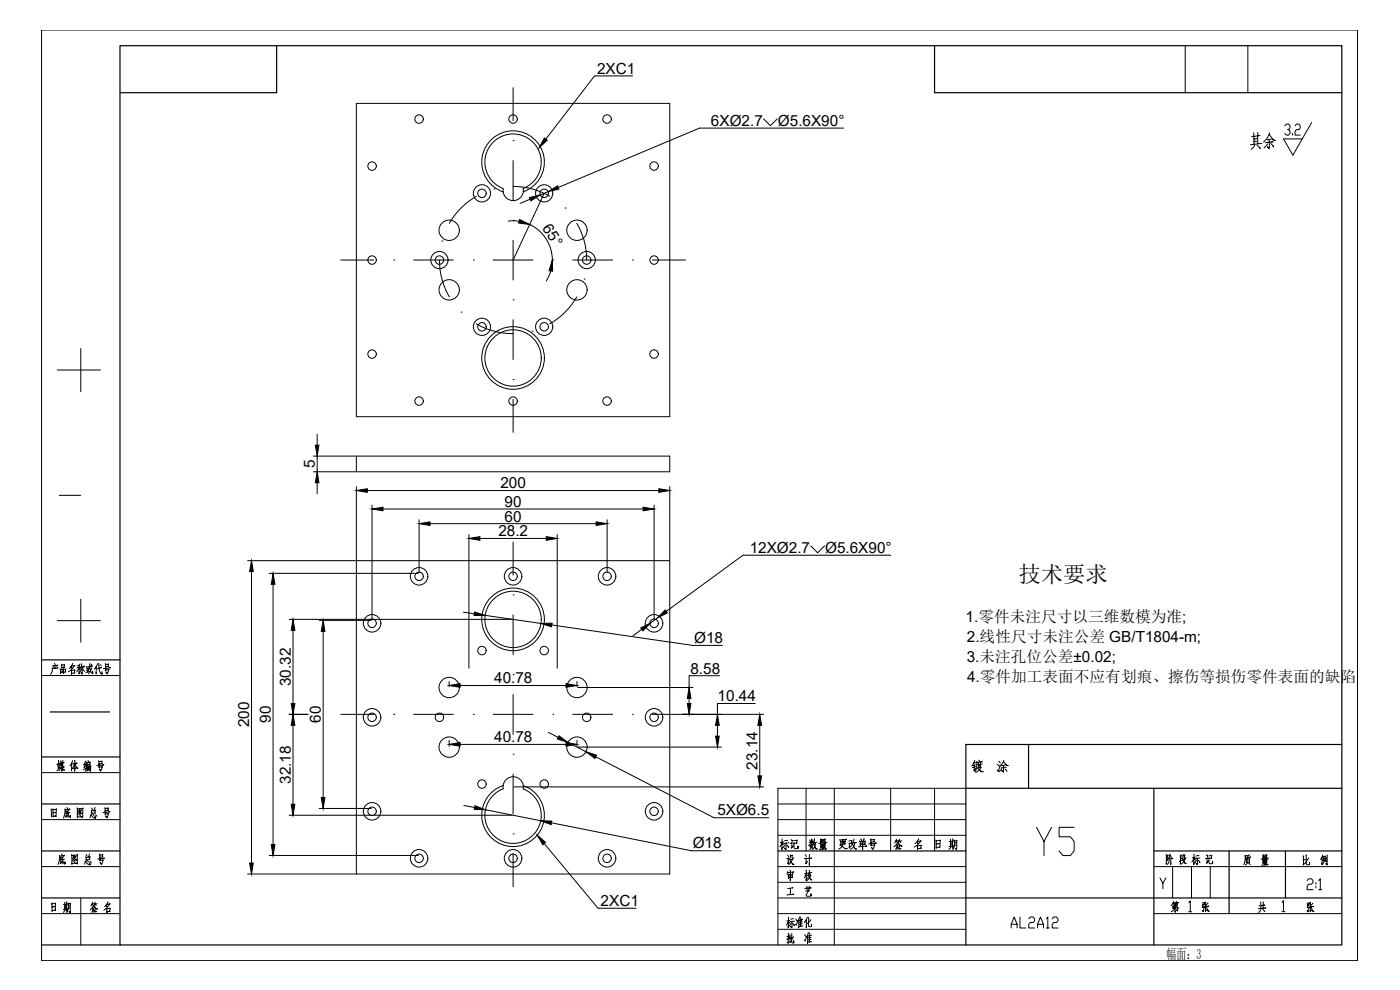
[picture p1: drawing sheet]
<svg xmlns="http://www.w3.org/2000/svg" width="594mm" height="420mm" viewBox="0 0 594 420" stroke-linecap="round" stroke-linejoin="round" font-family="sans-serif">
<g fill="none" stroke="#000" stroke-width=".42">
<path d="M17.6 12.7h558.4v394.8h-558.4zM502.9 19.4v19.9M529.4 19.4v19.9M217.7 37.2v14.1M268.4 32.2h-16.1l-20.7 26.8M151.2 43.9h133v132.9h-133zM208.1 59.6a13.3 13.3 0 0 1 20.8 2 13.3 13.3 0 0 1-6.9 19.8 4.3 4.3 0 0 1-4.2 3.7 4.3 4.3 0 0 1-4.3-3.7 13.3 13.3 0 0 1-5.4-21.8zM217.7 59.7h.1M324 50.4l2.9 2.9 2.9-2.9M357.9 54.4h-61.1l-60 25.1M531.9 56.4l.2 4.8M533.2 59.9l-1.2 .1"/>
<path d="M533.3 58.8l-1.2 .2M533.6 56.2v4.8M534.6 57.5l-3.5 .5M538.5 59.2l-.1 3.8-.6-.7 .6 .6M538.6 57.1l1.8 2.5h.7l-1.2-.6M538.7 56.3l-.8 1.9-1.8 2.1M539.4 59l-1.7 .3M545.2 53.4l.5-.7h1.1l.5 .7v.8l-.5 .8h-.5M546.8 55l.5 .7v.9l-.5 .7h-1.1l-.5-.7M548.4 56.6v.7M549.5 53.4l.5-.7h1.1l.6 .7v.8l-.6 .8h-1.1l-.5 .7v1.6h2.2M556.5 52l-8 13.8-3.9-6.9h7.9"/>
<path d="M217.7 79.1a30.7 30.7 0 0 1 15.6 4.2M217.7 68.1v16.9M532.3 61.6l-1.5 1.7M533.3 61.7l1.4 1.3-.3-.5M535.4 60.8l-4.9 .6M537.7 61l-1.4 1.7M539.1 60.9l1.3 1.5-.3-.6M539.5 60.2h.6l-3.2 .3M202.1 83.3a30.8 30.8 0 0 0-11.4 11.4M209.6 80.2h.1M215.6 93.8l4.7 .1M217.7 93.5h.1"/>
<path d="M222 81.4v-1.4a12 12 0 0 0 5.2-18.4 12 12 0 0 0-19.2 .1 12 12 0 0 0 5.5 18.4v1.3M224.7 95.2a16.7 16.7 0 0 1 9.7 15.1M224.9 84.5l-4.2 1.8M230.9 82l-13.2 28.3M232.6 81.3l-3.4 1.4M239.8 88.3h.1M244.7 94.7a29.8 29.8 0 0 1 4.2 15.6M144.6 110.3h14M167 110.3h.1M175.5 110.3h16.8M186.5 110.3a31.3 31.3 0 0 0 4.2 15.6M187.5 102.2h.1"/>
<path d="M200.8 110.3h.1M209.2 110.3h16.9M217.7 101.9v16.9M233.7 114.9l-1.9 4.3M234.6 110.3h.1M243 110.3h16.9M247.8 118.4h.1M268.3 110.3h.1M276.8 110.3h14M195.6 132.4h.1M202.1 137.4a31.3 31.3 0 0 0 15.6 4.2M217.7 127.2h.1"/>
<path d="M217.7 135.6v16.9M244.7 125.9a30.8 30.8 0 0 1-11.4 11.5M24.3 157h18.3M34.3 147.9v18.2M225.7 140.5h.1M217.7 161h.1M217.7 169.4v14M132.9 193.5h18M134.6 184.2v4.6M134.6 193.5v6.6M151.2 193.5h133v6.6h-133zM25.1 210.1h9.2"/>
<path d="M132.9 200.1h18M134.6 204.8v4.7M151.2 206.5v31M155.9 208.1h123.6M157.8 214.3v48.6M162.5 215.9h110.4M277.5 214.3v48.6M284.2 206.5v31M105.1 237.9h45.8M151.2 237.9h133v132.9h-133zM177.8 220.5v22.4M182.4 222.2h70.5"/>
<path d="M199 226.8v56.7M203.6 228.4h28.2M217.7 230v14M236.4 226.8v56.7M257.6 220.5v22.4M344 231.6l2.9 2.9 2.9-2.9M377.9 235.5h-62.7l-32.5 23.9M34.3 254.2v18.3M106.7 242.5v123.6M114.2 243.2h63.3M115.9 247.9v110.4M196.6 259.7l4.6 .7"/>
<path d="M217.7 252.4h.1M24.3 263.3h18.3M122.7 262.8h94.7M124.3 267.4v31M135.4 263.2h22.2M137.1 267.8v70.5M205.9 261.1l23.6 3.4M217.7 260.9v16.8M234.1 265.1l59.8 8.7h12.6M272.3 267l-3.8 2.7M279 262.1l-3 2.2M17.6 286.6h33.3"/>
<path d="M22.8 282.7l.2 .6M23.1 281.4l.3 .7M23.8 282.4l-.2 1.1M24.2 282.3l.3-.1-2.3 .3M24.4 283.4l-2.2 .2-.1-.4a3.1 3.1 0 0 1-.7 2.9M25.6 283.7l.1 2v-.4l.9-.2-.2 .1v-1.3l-.8 .3M26.1 281.7l.1 1.8 1.2-.4v-1.3l-1.2 .3M26.9 283.6l.1 2v-.4l.9-.2v-1.2l-.9 .3M30.1 283l.4 .5-.1-.3M30.2 284.3l.2 1.8-.1-.4 1.5-.2v-1.3l-1.5 .3M30.4 282.6l1.4-.3-2.7 2.7M30.8 281.4l-1.4 2.2"/>
<path d="M33.6 282.3v3.7v-.5M33.6 283.2l-1 1.8M33.6 283.4l.4 .5M33.9 281.7l-1.1 .9M34.1 283l-1.4 .3M34.5 282.9l1.3-.3-.4 .8M34.5 283.9l-.6 1.3M34.7 281.6l-.5 2M34.8 283.1l.1 2.9-.5-.6 .5 .5M35.2 284l.6 .9M36.9 283.4l.1 1.3v-.2l.7-.2v-1l-.8 .3M37.9 284.8l-1.5 .7"/>
<path d="M37.9 281.6l.6 3.3 .9 .9-.1-1.1v1M38.6 281.7l.4 .5M38.9 283.3l-1.4 2.5M38.9 282.6l.3-.1-2.7 .5M40.8 282.8v3.1v-.6M41.4 281.6l-1.4 2.2M41.9 281.5a6.3 6.3 0 0 0 1.2 4.4l.2 .1v-1.1M42.5 282l.4 .5M42.8 283.3l.3-.1-1.8 .6M43.3 285.5l-.1 .5M44.6 281.5l.2 1.7v-.3l1.4-.2h-.3l.1-1.1-1.2 .3M45 283.5l-.2 .9 1.5-.3-.8 1.7-.6-.8 .6 .8"/>
<path d="M46.4 283.3h.5l-3.1 .3M190.6 289.1v2.2M195.2 290.8h44.9M217.7 286.2h.1M217.7 294.6v16.9M244.8 289.1v2.2M245.1 291.7h48.9M292.4 296.3v2.1M305.3 286.7h-12.9v5M320.4 298.4h-16v4.7M122.7 303.1h8M124.3 307.7v33.5"/>
<path d="M144.6 303.1h14M167 303.1h.1M175.5 303.1h16.8M190.6 314.1v2.5M195.2 315.8h44.9M200.8 303.1h.1M209.2 303.1h16.9M217.7 320h.1M232.7 310.7l4.1 2.1M234.6 303.1h.1M240.9 315l7.8 3.9M243 303.1h16.9"/>
<path d="M244.8 314.1v2.5M245.1 316.9h61M268.3 303.1h.1M276.8 303.1h47.2M304.4 307.7v4.6M322.4 307.7v21.5M17.6 327.8h33.3M24.8 322.7l-.3 2.6 .7 .5M25.2 324.1l-1 .2M25.2 323.8l-.3 1.9-.7 1.3M26.1 325.5l-1.2 1.4M26.2 324.8l.1 2.4v-.6"/>
<path d="M26.4 325.6l.6 1 .4 .1-.6-.3M26.4 324.1l-.5 .1M26.6 322.7l.1 2-.8 .2-.1-2.1M26.9 325.4h.4l-1.8 .2M27 323.6l.2-.1-1.7 .2M30.4 323.8l-.1 3.3v-.7M30.8 322.7l-1.1 2.2M31.5 324.1l-.9 2.2M31.7 322.7v4.5v-.9M31.8 323.9l.8 2h.5l-.6-.3M32.2 325.8l-1.1 .2M32.5 323.8h.3l-2 .3"/>
<path d="M36.3 322.8l-.8 1.7 .8-.1M36.4 325.9l-1 .6M36.5 323.7l-.9 1.8 .9-.3M36.8 323.2l-.1 2.7-.6 1.4M36.9 324.9l.1 2.2v-.5M36.9 323.6l1.4-.2v.8l-1.4 .2M37 325.1l1.6-.3-.3 2.4-.2-.4 .2 .3M37.3 322.6l.3 .6M37.4 325.1l.1 1.8M37.9 325v1.8M38.2 325.8l-1 .1M41.9 322.7l.1 1.7v-.3l1.4-.2-.1-1.1-1.3 .3"/>
<path d="M42.2 324.7l-.2 .9 1.5-.3-.8 1.8-.6-.8 .6 .7M43.6 324.5h.5l-3 .3M207.9 336.9l3.1-2.5 2.5-1.2a4.3 4.3 0 0 1 4.3-3.7 4.3 4.3 0 0 1 4.2 3.8 13.3 13.3 0 0 1 7.5 18.6 13.3 13.3 0 0 1-19.4 4.9 13.3 13.3 0 0 1-2.2-19.9zM213.5 333.2v1.3a12 12 0 0 0-6.8 16.5 12 12 0 0 0 17.1 5 12 12 0 0 0 3.3-17.5l-2.8-2.6-2.3-1.2v-1.4M217.7 328.4v16.9M218.1 333.8h105.9M252.8 321.1l50.1 25.8h23.3M342 334.4v26.6M354 334.4v66.5M377.9 334.4v26.6M396.5 334.4v26.6M409.8 334.4h-79.7v66.5"/>
<path d="M413.4 324.7l-.2 2.2 .8-.9M413.6 322.6l-1.3 2.4M413.9 324.5l-1 .2M414 325.3l-1.4 .3M414.1 323.6l-1 .1M414.4 323l-.1 2.9-.6 1.6M414.8 325.8l1.5-.3-2.3 2.2M414.9 326l1.5 1.4h.8l-1.1-.3M415.3 322.4l.3 .7M416 323.6v1.3l-.9 .1 .1 .3-.1-1.7M416.3 323.2l.5-.1-2.3 .4M416.8 324.1l-2.1 .3"/>
<path d="M423.1 324.1l.6 .8M423.7 323l.6 .7M424.3 324.6l-.7 2.7-.5-.7M425 326.1l-1 1.2M425.8 324.7l-.1 2.9-.6-.7 .6 .5 .1-.2M425.8 323.1l1.2 1.6h.8h-.8l-.3-.4M425.9 322.6l-1.5 2.3M426.4 326.2l.8 1.1M426.4 324.6l-1.4 .2M426.9 325.5l-2.2 .3M17.6 347.7h33.3M21.7 343.2l.2 3.4v-.7"/>
<path d="M22.4 343.1l.1 3.5v-.3l1-.1 .3 .3 .1-3.2-1.4 .2M23.3 344.7h.2l-1 .1M27.5 343.2v2.2l-.6 1.6M28 344l-.1 2.7 .8-1M28.3 342.6l.4 .6M28.6 346.2l.4 .5M28.7 344.1l.6 2.1 .6 .6v-.9v.9M29.2 343.8l-1.1 .5M29.4 343.3h.3l-2.1 .2M29.7 344.7l-1.6 .4M32.7 342.7l.1 4.2v-.4h2.1h-.5M32.8 343.2l2.5-.3-.2 3.9-.2-.3"/>
<path d="M33.6 344.2l1.3 .9-.5-.1M33.6 345.7l.5 .4M33.6 343.7h1l-1.6 1.7M33.7 345.1l.5 .4M33.8 343.2l-.8 1.3M38.4 345.6l-.2 1.3M38.7 343.7l.2 1.7-.1-.3 1.6-.2 .1-1.2-1.7 .4M38.8 342.8l.5 .7M38.8 345.7a1.99 1.99 0 0 0 1.7 1.5l-.2-.9 .2 .9M39.4 345.5l.5 .5M40.3 342.5l-.5 1.4M40.5 345.6l.6 .7"/>
<path d="M44.5 342.6l.1 1.7v-.3l1.4-.2h-.2l.1-1.1-1.3 .3M44.8 344.6l-.2 .9 1.5-.4-.8 1.9-.5-.9 .6 .8M46.3 344.4h.4l-3 .3M122.7 345.9h94.7M135.4 343h22.2M196.8 341.7l4.6 .9M205.9 343.5l23.5 4.7M217.7 353.7h.1M230.9 357.9l22.8 27.4h16.2M234 349.1l59.4 11.8h12.5M330.1 347.7h79.7M330.1 341.1h79.7"/>
<path d="M330.1 354.4h79.7M331.8 355.9v4.5v-.7M331.8 357.5l-.9 1.8M331.9 357.9l.5 .4M332.5 357.2l-1.4 .3M333 358.4l-.7 1.2M333.4 357.8v2.6l-.5-.6 .5 .5M334 358.5l.6 1-.2-.4M334.2 356.5l-1.3 .2M334.7 357.5l-2.1 .3M335.3 357.8l.8-.2-.3 2.2 .8-1M335.6 356.2l.5 .6v-.2"/>
<path d="M336.7 356.7l1.6-.2-.1 1.2-1.3 .1M336.8 357.4l.2 2.4 1.7 .1-.1-1v1M343.4 359l1.3-.3 .1-.3-.4 1.1-.9 .9M343.6 356.4l.3 .6M344.2 358.4l-.3 1 1 .4M344.2 355.9l.1 2.2v-.4M344.3 357.3l-1.2 1.4M344.3 357.4l.6 .4M344.9 356.1l-.3 1.1M345.1 357.1l-1.7 .3M345.3 358l.9 2.2 .5-.1-.6-.2M345.6 355.8l-.6 2.6"/>
<path d="M346.1 357.5a3.9 3.9 0 0 1-1.4 3M346.6 357.3l-1.2 .2M348.1 358l.2 1.3 1.8-.2v-1.2l-1.9 .3M348.2 355.9l.1 1.5 1.8-.4v-1.1l-1.8 .3M349.1 358.1v2.2M349.6 356.5l-1.3 .2M349.7 358.6l-1.1 .1M350.2 359.5l-2.1 .2M350.8 357.4l-3.5 .4M356.2 358.5l2.5 1.5h.7l-.9-.1M356.6 356.7l.1 1.7 1.9-.3v-1.4l-1.9 .3M357.6 356.3l-.2 2.7-1.6 1.2"/>
<path d="M358.2 357.5l-1.2 .1M358.7 356.1h.4l-3 .2M360.2 356.8l1.3-.2-.1 1.2-1 .1-.1-.3v2M361.3 358.8l-1.1 1M361.7 358.1l1.1 2 .6 .1-.7-.4M362.4 355.9l-1 2.6M362.7 357.6a3 3 0 0 1-1.9 2.7M362.9 357.5l.4-.1-1.5 .2M364.8 356.7l.2 2-.1-.3 2.3-.2h-.3l.3-1.4-2.3 .3M365.2 355.9l.4 .9-.1-.4M366 357v3.5v-.9M366.5 355.8l.2 .2-.5 1"/>
<path d="M366.7 357.6l-1.4 .2M367.4 358.9h.5l-3.8 .4M369.4 355.9l.1 1.7v-.3l1.6-.2h-.3l.1-1.1-1.4 .3M369.7 357.9l-.2 .9 1.7-.4-.9 1.9-.6-.9 .6 .8M371.3 357.7h.6l-3.4 .3M380.2 359.1l.2 .7v-.3M380.3 356.8l.3 .5M380.4 356l-.8 1.6M380.9 358.8v.8v-.4M380.9 357.5l1.4 1.4h.5l-.8-.3M381 357.2l-1.8 2M381.1 356.7l-1 .1"/>
<path d="M381.4 358.4l-1 .2M381.6 356l-.4 1.2M381.7 358.8l-.4 1.3M381.7 356.9l.3 .6M382.6 356.7l-1.2 .2M389 357.3l.4 .6-.1-.3M389.1 358.7l.2 1.8v-.5l1.6-.1-.1-1.4-1.6 .4M389.3 357l1.6-.3-3.1 2.7M389.8 355.8l-1.6 2.2M397.1 356.4l.1 3.4v-.2l1.3-.2 .3 .2 .1-3.2-1.7 .4M398 358l.5-.1-1.3 .2M403.3 356v3"/>
<path d="M403.4 359.3l-.8 1M403.9 359.2l.4 .6-.2-.3M403.9 358.1l-.5 .2M403.9 357.5l-.6 .1M404.2 355.8l-.1 3.1M404.4 358.9l.3-.1-2.1 .3M404.7 356.8l-2 .2M404.9 356.3v2.6l-.7 1.6M405 356.8l1-.2-.2 3.8-.4-.4 .4 .3M405.6 358.5l-.6 .1M405.6 357.6l-.5 .1M439.8 351l3.2 6v6"/>
<path d="M446.2 351l-3.2 6M455.7 351h-6.3v4h4.7l1.6 2v4l-1.6 2h-3.1l-1.6-2M17.6 367.7h33.3M25.2 362.9l-.1 2.2-.5 1.6M25.7 363.7l-.1 2.7 .8-1M26 362.4l.4 .5M26.3 365.9l.4 .6M26.4 363.9l.3 1.5 .9 1.2-.1-1v.9M26.9 363.5l-1.1 .6M27.1 363h.4l-2.2 .3M27.4 364.5l-1.6 .3M30.4 362.4l.1 4.3v-.4h2.1h-.5"/>
<path d="M30.5 362.9l2.5-.2-.2 3.9-.3-.3M31.3 363.9l1.3 .9-.5-.1M31.3 365.4l.5 .5M31.3 363.5l.9-.1-1.5 1.7M31.4 364.8l.5 .4M31.4 362.9l-.7 1.4M36.1 365.4l-.2 1.2M36.4 363.5l.2 1.6-.1-.3 1.6-.1v-1.3l-1.6 .4M36.5 362.5l.4 .7M36.5 365.5a1.99 1.99 0 0 0 1.7 1.4l-.2-.8 .2 .8M37.1 365.2l.4 .5M38 362.2l-.5 1.5"/>
<path d="M38.2 365.4l.6 .7M42.2 362.3l.1 1.7v-.3l1.4-.2h-.2v-1l-1.2 .3M42.5 364.4l-.2 .8 1.5-.3-.7 1.8-.6-.8 .5 .7M43.9 364.1h.5l-3 .3M105.1 370.8h45.8M114.2 362.9h63.3M217.7 362.2v14M330.1 367.7h79.7M330.1 374.3h79.7M333.8 364.3l.7-.2-.3 2.3 .6-.8M334.1 369.8l-.1 1M334.1 370.2l2.6-.4-.4 .6"/>
<path d="M334.2 362.8l.4 .7M334.4 370.8l.1 1.9v-.3l1.5-.2-.5 .1M334.5 371.1l1.8-.4-.2 1.7-.1-.2M335.2 369.1l.2 .7M335.2 365l1.1 1.7h.6l-.7-.3M335.2 364.7l1.2-.2-1.8 2.3M335.3 376.9l.1 2.6M335.3 370.3v3.4v-.7M335.4 362.7v.7l-.6 1.2M335.4 363l.8-.2a.76 .76 0 0 0-.2 .8 .76 .76 0 0 0 .6 .5l.2-.1M335.9 371.5l-1.1 .2M336.2 376.7l.3-.1-2.3 .4"/>
<path d="M336.5 379.4h.3l-2.9 .3M341.3 364.2l.8-.1-.2 2.3 .7-1M341.7 362.6l.4 .8M341.8 378l1.6-.3-1.4 1.9a1.13 1.13 0 0 0 1.9 .5l.3-.1-.1-.8v.8M342 369.2l.1 4.4v-.6M342.1 370.7l-.9 1.7M342.1 371l.4 .4M342.3 376l.1 1.6M342.5 370.5l-1.1 .2M343.3 369.2l.2 .7M343.4 370.4l-.6 1.1 .9-.2M343.4 375.9l-.3 1.5"/>
<path d="M343.4 362.5v4.5v-.6M343.5 372.5l.7 .9-.2-.4M343.8 376.7h.4l-2.8 .2M343.9 370.8l-1.4 1.8M344 364.1h.4l-1.9 .1M344.1 370.2l.3-.1-1.6 .3M344.1 371.5l-1.8 2.1M350.1 360.2h.6l-3.1 .2M381.8 360h.5l-2.5 .2M489.6 367.7h79.7M492.2 372.4l1.2 2.4v2.3M494.7 372.4l-1.3 2.4"/>
<path d="M494.8 362.5l.1 4.1-.1-.5M494.9 362.9l.8-.1-.5 .9 .2 1.4-.4-.3M496.1 364.1l-.1 1.6-.8 1M496.4 362.8l.9 1.5h.4l-.6-.4M496.5 362.3l-.9 2M496.7 364l.1 2.8v-.6M497.5 367.7v13.3M500.8 362.8v3.8v-.6M501.5 362.7l-.6 .4M501.5 363.5l-.6 .2M501.5 364.2l-.6 .2M501.6 364.9l-1.2 .6"/>
<path d="M501.8 364.8l1.1 1.5h.4l-.6-.2M501.9 364.5l1-.1-.7 1.2-1 .9M502 362.6l-.3 1.8M502 362.9l.7-.2v1.2h.5M505.5 367.7v13.3M506.6 362.3l-.1 4.6v-.8M506.6 363.9l-.9 1.8M506.7 364.3l.4 .5M507.2 363.7l-1.3 .2M507.6 364.8l-.6 1.3M508 364.2v2.6l-.5-.6 .5 .5M508.5 365l.6 1-.2-.5"/>
<path d="M508.7 362.9l-1.2 .2M509.1 364l-1.9 .2M511.5 364.2l.8-.2-.3 2.3 .7-1.1M511.8 362.7l.5 .6v-.3M512.9 363.1l1.3-.2-.1 1.2-1.2 .1M512.9 363.8l.1 2.4 1.5 .1v-.9v.9M513.5 367.7v13.3M528.2 362.8l.1 1.8-.6 2.1M528.8 364.3v1.6v-.4M528.8 364.7l1.4-.4-.2 1.6 .1-.4M529.4 363v1.6M529.4 365a1.99 1.99 0 0 1-1.1 2"/>
<path d="M529.5 366l.9 .9M530.2 362.6l-1.9 .6M530.3 363.6h.3l-2.1 .3M535.8 364.7l.1 1.3 1.6-.2 .1-1.2-1.8 .3M535.8 362.6l.1 1.5 1.6-.4 .1-1-1.7 .2M536.6 364.8v2.1M537.1 363.2l-1.2 .2M537.2 365.2l-1.1 .1M537.5 366.9h.5l-2.7 .2M537.6 366.2l-1.8 .2M538.2 364.1l-3.1 .4M552.9 363.1l.3 .2h-.2l-.1 3.6 1.1-1"/>
<path d="M553.8 364.6l-.6 .2M554.1 362.7l.2 .3v3.7h1.4l-.1-.9M554.6 373.6l.6-.8h1.3l.6 .8v.8l-.6 .7h-1.3l-.6 .8v1.5h2.5M555.2 364l-1 1.3M558.3 374.4v.7M558.3 375.9v.8M559.5 373.6l.7-.8v4.6M559.5 377.4h1.3M560.9 363.7v3.1v-.6M561.2 362.7l-.9 1.9M561.5 364.8l.2 .4M561.7 363.6l-.5 1.6"/>
<path d="M561.7 364.3l.6-.2-1.1 2.4M562.2 363.3h.2l-1.1 .1M562.6 363.7v1.9v-.4M563 362.8v4.1l-.4-.6 .5 .4M17.6 387.6h33.3M22 383.1l.1 3.5v-.3l1.1-.2 .2 .2 .2-3.2-1.6 .4M22.8 384.7l.4-.1-1.1 .2M27.4 382.8l.1 2.9M27.5 386l-.6 1.1M28 385.9l.3 .7-.1-.4M28 384.9l-.5 .1M28.1 384.3l-.6 .1"/>
<path d="M28.3 382.5l-.1 3.1M28.5 385.6l.2-.1-1.8 .3M28.7 383.5l-1.7 .2M28.9 383.1v2.6l-.6 1.5M29 383.5l.9-.2-.2 3.8-.4-.4 .4 .3M29.5 385.2l-.5 .2M29.5 384.3l-.4 .1M34.3 381v19.9M39.1 385.8l.2 .7v-.3M39.2 383.5l.2 .6M39.3 382.8l-.7 1.6M39.7 385.5l.1 .8v-.4"/>
<path d="M39.8 384.2l1.1 1.4h.5l-.7-.3M39.8 384l-1.5 2M39.9 383.4l-.9 .1M40.2 385.1l-.9 .2M40.4 382.8l-.4 1.2M40.5 385.5l-.4 1.3M40.5 383.6l.3 .6M40.5 386.8h.5l-2.2 .1M41.2 383.4l-1 .2M45 384.1l.5 .5-.2-.2M45.2 385.4l.1 1.8v-.4l1.4-.2v-1.4l-1.4 .4M45.4 383.7l1.4-.2-2.7 2.6"/>
<path d="M45.8 382.5l-1.4 2.2M330.1 387.6h79.7M330.1 381h79.7M330.1 394.2h79.7M334.5 395.9l-.1 4.2-.4-.4 .4 .3M334.5 389.1l-.1 4.6 .1-.8M334.5 390.7l-.8 1.8M334.6 391.1l.4 .5M334.9 397.1l-1.1 .3M334.9 397.8l-1 .8M335.1 390.5l-1.2 .2M335.2 396.5l-.1 3.3 .6-.6"/>
<path d="M335.6 391.6l-.7 1.2M335.7 397.9l-.5 .2M335.9 396.1v2.9a.67 .67 0 0 0 .1 .9 .67 .67 0 0 0 .8 0l-.1-.9v1M335.9 391v2.6l-.5-.6 .5 .5M336.4 391.7l.6 1.1-.2-.5M336.6 389.7l-1.2 .2M336.7 397.3l-.8 1.1M337.1 390.8l-1.9 .2M337.6 389.8l.4 .8M338.4 390.5l-.6 2-.2-.3M338.9 390.3v3.4v-.4M339.1 390.4l1.4-.2-.8 .1v2.7"/>
<path d="M339.2 389l-.8 2.1M339.6 389l.3 1M340.3 391.9l-1.1 .2M340.3 391.1l-1.1 .1M340.6 392.8l-1.5 .2M341.4 396.5l.4 .7M342.1 390.2v3.3v-.5M342.2 397.2l-.6 2-.3-.3M342.5 389.2l-1.2 2.2M342.6 397v3.3v-.3M342.8 397.1l1.4-.3-.7 .2v2.6M342.9 395.6l-.7 2.2"/>
<path d="M343 389.2l.1 3.8 1.2 .1v-.9v.9M343.4 395.7l.2 .9M344 390.1l-1.5 1.7M344.1 397.7l-1.2 .2M344.1 398.6l-1.1 .2M344.4 399.5l-1.5 .2M429 393.7v-1.6l1.3-3.1 1.2 3.1v1.6M429 392.1h2.5M432.8 389v4.7h2.5M436.5 389.8l.6-.8h1.2l.7 .8v.8l-.7 .8h-1.2l-.6 .7v1.6h2.5M440.2 393.7v-1.6l1.2-3.1 1.3 3.1v1.6M440.2 392.1h2.5"/>
<path d="M443.9 389.8l.7-.8v4.7M443.9 393.7h1.3M446.4 389.8l.6-.8h1.3l.6 .8v.8l-.6 .8h-1.3l-.6 .7v1.6h2.5M489.6 387.6h79.7M497.7 384.1l1.7-.2v.7h-1.7l-.1 .9 2.2-.5-.3 1.5-.4-.5 .4 .4M497.9 383.3l.3 .5M497.9 382.4l-1 1.8M498.4 383h.2l-1 .2M498.5 384.1l.1 3v-.6M498.5 385.3l-1.6 1.5M499.1 383.2l.5 .4M499.2 382.4l-.6 1.3"/>
<path d="M499.7 383l.4-.1-1.2 .3M504.4 382.9l.6-.7v4.6M504.4 386.8h1.3M510.1 383.1l1-.1-.2 .8-.6 .2v-.3l-.1 1.2 .7-.1-.4 1.9-.4-.5 .5 .4M511.5 382.7l-.1 4 .6-.8M511.8 384.6l.8 1.9 .5 .1-.6-.4M512.6 384.5l.3-.1-1.8 .3M512.6 383l-1.1 1.3M534.9 382.6l.1 2.8M535 385.7l-1 1.5M535.8 385.7l.8 1.1M536 382.6l-.1 2.7"/>
<path d="M536.4 384h.3l-2.5 .3M536.7 385.2h.4l-3.2 .3M543.9 382.9l.7-.8v4.7M543.9 386.8h1.3M554.6 383.2l1-.1-.2 .9-.6 .1v-.3l-.1 1.3 .7-.2-.4 1.9-.4-.5 .5 .4M555.9 382.8v4l.6-.7M556.2 384.8l.9 1.8 .4 .1-.5-.3M557 384.6h.4l-1.8 .2M557.1 383.2l-1.1 1.2"/>
<circle cx="177.8" cy="50.5" r="1.79"/>
<circle cx="217.7" cy="50.5" r="1.79"/>
<circle cx="257.6" cy="50.5" r="1.79"/>
<circle cx="157.9" cy="70.5" r="1.79"/>
<circle cx="277.5" cy="70.5" r="1.79"/>
<circle cx="190.6" cy="97.7" r="4.3"/>
<circle cx="204.5" cy="82" r="1.79"/>
<circle cx="204.5" cy="82" r="3.7"/>
<circle cx="230.9" cy="82" r="1.79"/>
<circle cx="230.9" cy="82" r="3.7"/>
<circle cx="244.8" cy="97.7" r="4.3"/>
<circle cx="157.9" cy="110.3" r="1.79"/>
<circle cx="186.4" cy="110.3" r="1.79"/>
<circle cx="186.5" cy="110.3" r="3.7"/>
<circle cx="248.9" cy="110.3" r="1.79"/>
<circle cx="248.9" cy="110.3" r="3.7"/>
<circle cx="277.5" cy="110.3" r="1.79"/>
<circle cx="190.6" cy="123" r="4.3"/>
<circle cx="204.5" cy="138.6" r="1.79"/>
<circle cx="204.5" cy="138.6" r="3.7"/>
<circle cx="230.9" cy="138.6" r="1.79"/>
<circle cx="230.9" cy="138.6" r="3.7"/>
<circle cx="244.8" cy="123" r="4.3"/>
<circle cx="157.9" cy="150.2" r="1.79"/>
<circle cx="217.7" cy="151.9" r="12"/>
<circle cx="217.7" cy="151.9" r="13.3"/>
<circle cx="277.5" cy="150.2" r="1.79"/>
<circle cx="177.8" cy="170.1" r="1.79"/>
<circle cx="217.7" cy="170.1" r="1.79"/>
<circle cx="257.6" cy="170.1" r="1.79"/>
<circle cx="177.8" cy="244.5" r="1.79"/>
<circle cx="177.8" cy="244.5" r="3.7"/>
<circle cx="217.7" cy="244.5" r="1.79"/>
<circle cx="217.7" cy="244.5" r="3.7"/>
<circle cx="257.6" cy="244.5" r="1.79"/>
<circle cx="257.6" cy="244.5" r="3.7"/>
<circle cx="157.9" cy="264.4" r="1.79"/>
<circle cx="157.9" cy="264.4" r="3.7"/>
<circle cx="204.5" cy="276" r="1.79"/>
<circle cx="217.7" cy="262.8" r="12"/>
<circle cx="217.7" cy="262.8" r="13.3"/>
<circle cx="230.9" cy="276" r="1.79"/>
<circle cx="277.5" cy="264.4" r="1.79"/>
<circle cx="277.5" cy="264.4" r="3.7"/>
<circle cx="190.6" cy="291.7" r="4.3"/>
<circle cx="244.8" cy="291.7" r="4.3"/>
<circle cx="157.9" cy="304.3" r="1.79"/>
<circle cx="157.9" cy="304.3" r="3.7"/>
<circle cx="186.4" cy="304.3" r="1.79"/>
<circle cx="190.6" cy="317" r="4.3"/>
<circle cx="244.8" cy="317" r="4.3"/>
<circle cx="248.9" cy="304.3" r="1.79"/>
<circle cx="277.5" cy="304.3" r="1.79"/>
<circle cx="277.5" cy="304.3" r="3.7"/>
<circle cx="204.5" cy="332.6" r="1.79"/>
<circle cx="230.9" cy="332.6" r="1.79"/>
<circle cx="157.9" cy="344.2" r="1.79"/>
<circle cx="157.9" cy="344.2" r="3.7"/>
<circle cx="277.5" cy="344.2" r="1.79"/>
<circle cx="277.5" cy="344.2" r="3.7"/>
<circle cx="177.8" cy="364.1" r="1.79"/>
<circle cx="177.8" cy="364.1" r="3.7"/>
<circle cx="217.7" cy="364.1" r="1.79"/>
<circle cx="217.7" cy="364.1" r="3.7"/>
<circle cx="257.6" cy="364.1" r="1.79"/>
<circle cx="257.6" cy="364.1" r="3.7"/>
</g>
<g fill="#000" stroke="#000" stroke-width=".42">
<path d="M231 58.5l1.2 1-3.4 3.2zM232.6 81.3l3.9-2.5 .6 1.4zM220.5 93.1l4.2 2.1-4.7-.6zM224.6 83.8l4.6-1.1-4 2.5zM234.3 110.3l.2 4.8-1.6-.3zM133.8 188.8h1.5l-.7 4.7zM134.6 200.1l.7 4.7h-1.5zM151.2 208.1l4.7-.8v1.6zM157.8 215.9l4.7-.7v1.5zM272.9 215.2l4.6 .7-4.6 .8zM279.5 207.3l4.7 .8-4.7 .8zM177.8 222.2l4.6-.8v1.5z"/>
<path d="M199 228.4l4.6-.7v1.5zM231.8 227.7l4.6 .7-4.6 .8zM252.9 221.4l4.7 .8-4.7 .7zM106.7 237.9l.8 4.6h-1.6zM115.9 243.2l.8 4.7h-1.6zM201.4 259.6l4.5 1.5-4.8 .1zM282.3 258.8l.9 1.2-4.2 2.1zM124.3 262.8l.8 4.6h-1.5zM137.1 263.2l.8 4.6h-1.6zM229.5 264.5l4.8-.1-.3 1.5zM271.9 266.4l4.1-2.1-3.2 3.3zM123.6 298.4h1.5l-.8 4.7z"/>
<path d="M190.6 290.8l4.6-.8v1.6zM240.1 290l4.7 .8-4.7 .8zM291.6 298.4h1.5l-.7 4.7zM292.4 291.7l.7 4.6h-1.5zM124.3 303.1l.8 4.6h-1.5zM190.6 315.8l4.6-.8v1.6zM237.2 312.2l3.7 2.8-4.4-1.5zM240.1 315l4.7 .8-4.7 .8zM303.6 312.3h1.6l-.8 4.6zM304.4 303.1l.8 4.6h-1.6zM322.4 303.1l.7 4.6h-1.6zM136.3 338.3h1.6l-.8 4.7z"/>
<path d="M248.7 318.9l4.4 1.5-.7 1.4zM321.5 329.2h1.6l-.7 4.6zM115.1 358.3h1.6l-.8 4.6zM123.6 341.2h1.5l-.8 4.7zM201.5 341.8l4.4 1.7-4.7-.1zM228 354.3l3.5 3.1-1.2 1zM229.4 348.2l4.7 .2-.3 1.4zM105.9 366.1h1.6l-.8 4.7z"/>
</g>
<g fill="none" stroke="#000" stroke-width=".51">
<path d="M50.9 19.4h518.4v381.5h-518.4zM117.4 19.4v19.9h-66.5M396.5 19.4v19.9h172.8M17.6 279.9h33.3M21.3 302h25.2M436.4 315.8v18.6M569.3 315.8h-159.5v85.1M17.6 321.1h33.3M409.8 334.4h159.5M489.6 334.4v66.5M17.6 341.1h33.3M17.6 361h33.3"/>
<path d="M330.1 361h79.7M489.6 361h79.7M521.5 361v26.6M545.4 361v20M17.6 381h33.3M409.8 381h159.5M17.6 400.9h33.3"/>
</g>
<text font-size="9.5" x="432.1" y="246.7">技术要求</text>
<g font-size="6.5">
<text x="253.4" y="31.4">2XC1</text>
<text x="301.7" y="53.3">6XØ2.7</text>
<text x="330.1" y="53.3">Ø5.6X90°</text>
<text x="229.9" y="96.8" transform="rotate(57 229.9 96.8)">65°</text>
<text x="133.6" y="198.7" transform="rotate(-90 133.6 198.7)">5</text>
<text x="212.3" y="207.2">200</text>
<text x="214.1" y="215">90</text>
<text x="214.1" y="221.3">60</text>
<text x="211.4" y="227.5">28.2</text>
<text x="318.1" y="234.5">12XØ2.7</text>
<text x="350.1" y="234.5">Ø5.6X90°</text>
<text x="409.7" y="263.7">1.零件未注尺寸以三维数模为准;</text>
<text x="294.5" y="272.8">Ø18</text>
<text x="410.2" y="272.2">2.线性尺寸未注公差 GB/T1804-m;</text>
<text x="410.2" y="280.8">3.未注孔位公差±0.02;</text>
<text x="292.9" y="285.8">8.58</text>
<text x="123.4" y="291" transform="rotate(-90 123.4 291)">30.32</text>
<text x="209.7" y="289.9">40.78</text>
<text x="410.3" y="289.4">4.零件加工表面不应有划痕、擦伤等损伤零件表面的缺陷;</text>
<text x="304.5" y="297.5">10.44</text>
<text x="105.8" y="308.4" transform="rotate(-90 105.8 308.4)">200</text>
<text x="115" y="306.7" transform="rotate(-90 115 306.7)">90</text>
<text x="136.2" y="306.7" transform="rotate(-90 136.2 306.7)">60</text>
<text x="209.7" y="314.9">40.78</text>
<text x="321.4" y="326.5" transform="rotate(-90 321.4 326.5)">23.14</text>
<text x="123.4" y="332.6" transform="rotate(-90 123.4 332.6)">32.18</text>
<text x="304.4" y="345.9">5XØ6.5</text>
<text x="293.9" y="359.9">Ø18</text>
<text x="254.8" y="384.4">2XC1</text>
</g>
<text font-size="6.1" x="494.9" y="406.8">幅面：3</text>
</svg>
